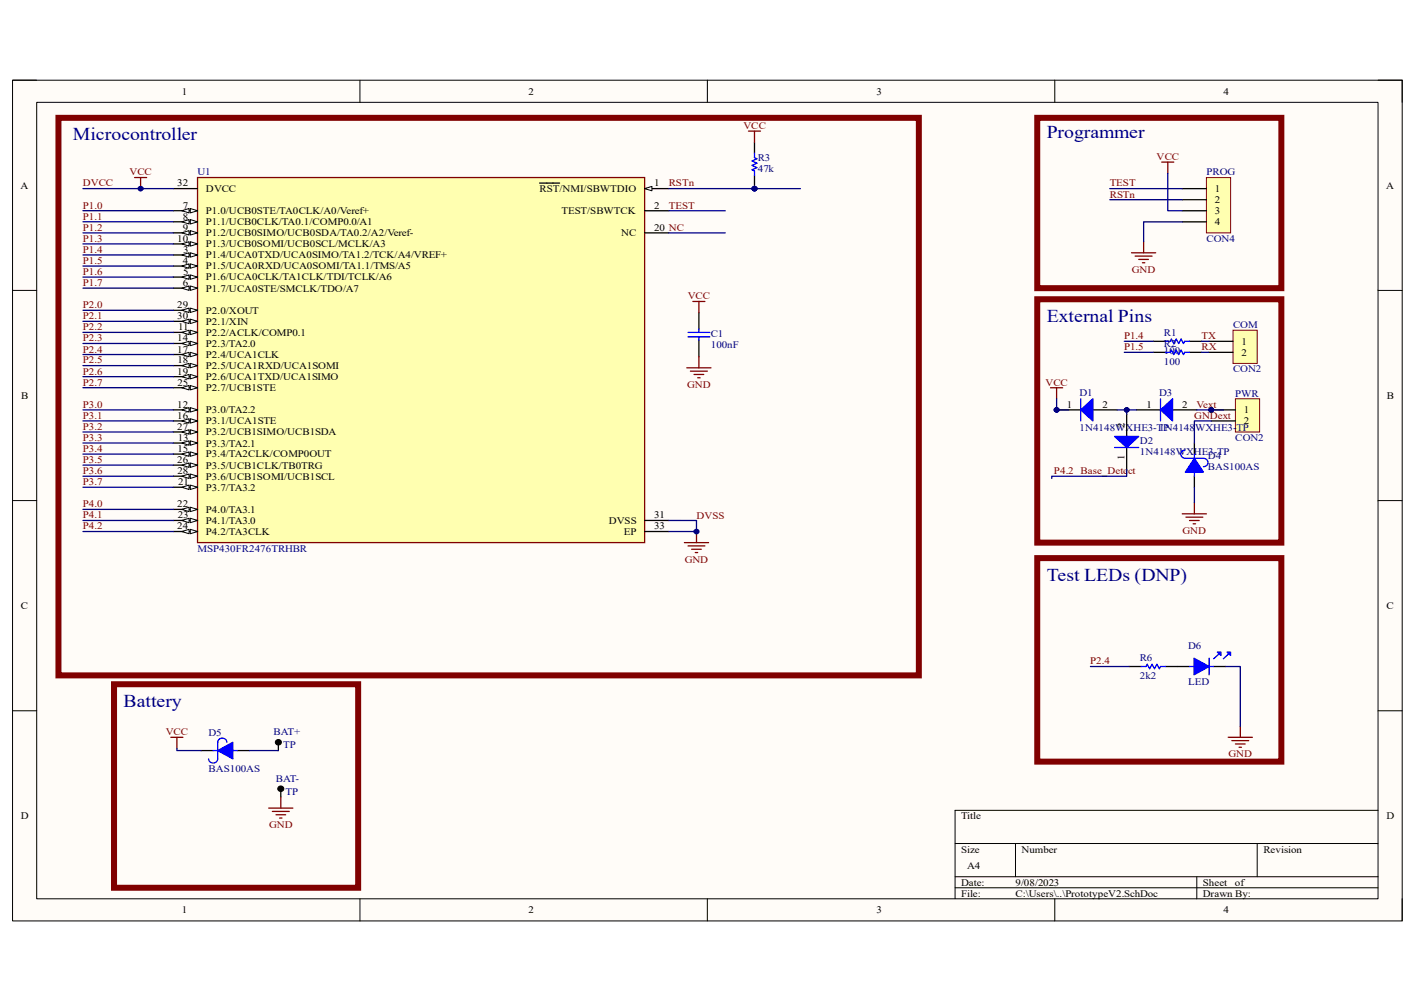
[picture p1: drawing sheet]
<svg xmlns="http://www.w3.org/2000/svg" width="297mm" height="210mm" viewBox="0 0 297 210" stroke-linecap="round" stroke-linejoin="round" font-family="sans-serif">
<path d="M2.6 16.8h291.7v176.4h-291.7z" fill-rule="evenodd" fill="#fffcf8"/>
<path d="M2.6 16.8h291.7v176.4h-291.7z" fill="none" stroke="#000" stroke-width=".21"/>
<path d="M7.7 21.5h281.6v167.1h-281.6z" fill-rule="evenodd" fill="#fffcf8"/>
<g fill="none" stroke="#000" stroke-width=".21">
<path d="M2.6 16.8h5.1M75.5 16.8v4.7M148.5 16.8v4.7M221.4 16.8v4.7M289.3 16.8h5v4.7M7.7 21.5h281.6v167.1h-281.6zM2.6 60.9h5.1M289.3 60.9h5M2.6 105h5.1M289.3 105h5M2.6 149.1h5.1M289.3 149.1h5"/>
<path d="M200.5 177h88.8M213.2 177v6.9M263.9 177v6.9M289.3 170h-88.8v18.6M75.6 188.6v4.6M148.5 188.6v4.6M200.5 183.9h88.8M200.5 186.3h88.8M221.4 188.6v4.6M251.2 183.9v4.7M294.3 188.6v4.6"/>
</g>
<path d="M41.5 37.3h93.8v76.5h-93.8z" fill-rule="evenodd" fill="#ffffb0"/>
<path d="M41.5 37.3h93.8v76.5h-93.8z" fill="none" stroke="#800000" stroke-width=".27"/>
<path d="M36.4 39.6h5.1M135.3 39.6h5.1" fill="none" stroke="#000" stroke-width=".27"/>
<path d="M135.3 39.6l1.5-.5v.9z" fill="#f8fcff"/>
<path d="M135.3 39.6l1.5-.5v.9z" fill="none" stroke="#000" stroke-width=".21"/>
<path d="M113.3 38.4h4.2M36.4 44.2h5.1M135.3 48.9h5.1M135.3 111.5h5.1" fill="none" stroke="#000" stroke-width=".27"/>
<path d="M39.9 43.7l1.6 .5-1.6 .5z" fill="#f8fcff"/>
<path d="M39.9 43.7l1.6 .5-1.6 .5z" fill="none" stroke="#000" stroke-width=".21"/>
<path d="M38.2 44.2l1.5-.5v1z" fill="#f8fcff"/>
<path d="M38.2 44.2l1.5-.5v1z" fill="none" stroke="#000" stroke-width=".21"/>
<path d="M36.4 46.5h5.1" fill="none" stroke="#000" stroke-width=".27"/>
<path d="M39.9 46.1l1.6 .4-1.6 .5z" fill="#f8fcff"/>
<path d="M39.9 46.1l1.6 .4-1.6 .5z" fill="none" stroke="#000" stroke-width=".21"/>
<path d="M38.2 46.5l1.5-.4v.9z" fill="#f8fcff"/>
<path d="M38.2 46.5l1.5-.4v.9z" fill="none" stroke="#000" stroke-width=".21"/>
<path d="M36.4 48.9h5.1" fill="none" stroke="#000" stroke-width=".27"/>
<path d="M39.9 48.4l1.6 .5-1.6 .4z" fill="#f8fcff"/>
<path d="M39.9 48.4l1.6 .5-1.6 .4z" fill="none" stroke="#000" stroke-width=".21"/>
<path d="M38.2 48.9l1.5-.5v.9z" fill="#f8fcff"/>
<path d="M38.2 48.9l1.5-.5v.9z" fill="none" stroke="#000" stroke-width=".21"/>
<path d="M36.4 51.2h5.1" fill="none" stroke="#000" stroke-width=".27"/>
<path d="M39.9 50.7l1.6 .5-1.6 .4z" fill="#f8fcff"/>
<path d="M39.9 50.7l1.6 .5-1.6 .4z" fill="none" stroke="#000" stroke-width=".21"/>
<path d="M38.2 51.2l1.5-.5v.9z" fill="#f8fcff"/>
<path d="M38.2 51.2l1.5-.5v.9z" fill="none" stroke="#000" stroke-width=".21"/>
<path d="M36.4 53.5h5.1" fill="none" stroke="#000" stroke-width=".27"/>
<path d="M39.9 53l1.6 .5-1.6 .5z" fill="#f8fcff"/>
<path d="M39.9 53l1.6 .5-1.6 .5z" fill="none" stroke="#000" stroke-width=".21"/>
<path d="M38.2 53.5l1.5-.5v1z" fill="#f8fcff"/>
<path d="M38.2 53.5l1.5-.5v1z" fill="none" stroke="#000" stroke-width=".21"/>
<path d="M36.4 55.8h5.1" fill="none" stroke="#000" stroke-width=".27"/>
<path d="M39.9 55.4l1.6 .4-1.6 .5z" fill="#f8fcff"/>
<path d="M39.9 55.4l1.6 .4-1.6 .5z" fill="none" stroke="#000" stroke-width=".21"/>
<path d="M38.2 55.8l1.5-.4v.9z" fill="#f8fcff"/>
<path d="M38.2 55.8l1.5-.4v.9z" fill="none" stroke="#000" stroke-width=".21"/>
<path d="M36.4 58.1h5.1" fill="none" stroke="#000" stroke-width=".27"/>
<path d="M39.9 57.7l1.6 .4-1.6 .5z" fill="#f8fcff"/>
<path d="M39.9 57.7l1.6 .4-1.6 .5z" fill="none" stroke="#000" stroke-width=".21"/>
<path d="M38.2 58.1l1.5-.4v.9z" fill="#f8fcff"/>
<path d="M38.2 58.1l1.5-.4v.9z" fill="none" stroke="#000" stroke-width=".21"/>
<path d="M36.4 60.5h5.1" fill="none" stroke="#000" stroke-width=".27"/>
<path d="M39.9 60l1.6 .5-1.6 .4z" fill="#f8fcff"/>
<path d="M39.9 60l1.6 .5-1.6 .4z" fill="none" stroke="#000" stroke-width=".21"/>
<path d="M38.2 60.5l1.5-.5v.9z" fill="#f8fcff"/>
<path d="M38.2 60.5l1.5-.5v.9z" fill="none" stroke="#000" stroke-width=".21"/>
<path d="M36.4 65.1h5.1" fill="none" stroke="#000" stroke-width=".27"/>
<path d="M39.9 64.6l1.6 .5-1.6 .5z" fill="#f8fcff"/>
<path d="M39.9 64.6l1.6 .5-1.6 .5z" fill="none" stroke="#000" stroke-width=".21"/>
<path d="M38.2 65.1l1.5-.5v1z" fill="#f8fcff"/>
<path d="M38.2 65.1l1.5-.5v1z" fill="none" stroke="#000" stroke-width=".21"/>
<path d="M36.4 67.4h5.1" fill="none" stroke="#000" stroke-width=".27"/>
<path d="M39.9 67l1.6 .4-1.6 .5z" fill="#f8fcff"/>
<path d="M39.9 67l1.6 .4-1.6 .5z" fill="none" stroke="#000" stroke-width=".21"/>
<path d="M38.2 67.4l1.5-.4v.9z" fill="#f8fcff"/>
<path d="M38.2 67.4l1.5-.4v.9z" fill="none" stroke="#000" stroke-width=".21"/>
<path d="M36.4 69.7h5.1" fill="none" stroke="#000" stroke-width=".27"/>
<path d="M39.9 69.3l1.6 .4-1.6 .5z" fill="#f8fcff"/>
<path d="M39.9 69.3l1.6 .4-1.6 .5z" fill="none" stroke="#000" stroke-width=".21"/>
<path d="M38.2 69.7l1.5-.4v.9z" fill="#f8fcff"/>
<path d="M38.2 69.7l1.5-.4v.9z" fill="none" stroke="#000" stroke-width=".21"/>
<path d="M36.4 72.1h5.1" fill="none" stroke="#000" stroke-width=".27"/>
<path d="M39.9 71.6l1.6 .5-1.6 .4z" fill="#f8fcff"/>
<path d="M39.9 71.6l1.6 .5-1.6 .4z" fill="none" stroke="#000" stroke-width=".21"/>
<path d="M38.2 72.1l1.5-.5v.9z" fill="#f8fcff"/>
<path d="M38.2 72.1l1.5-.5v.9z" fill="none" stroke="#000" stroke-width=".21"/>
<path d="M36.4 74.4h5.1" fill="none" stroke="#000" stroke-width=".27"/>
<path d="M39.9 73.9l1.6 .5-1.6 .4z" fill="#f8fcff"/>
<path d="M39.9 73.9l1.6 .5-1.6 .4z" fill="none" stroke="#000" stroke-width=".21"/>
<path d="M38.2 74.4l1.5-.5v.9z" fill="#f8fcff"/>
<path d="M38.2 74.4l1.5-.5v.9z" fill="none" stroke="#000" stroke-width=".21"/>
<path d="M36.4 76.7h5.1" fill="none" stroke="#000" stroke-width=".27"/>
<path d="M39.9 76.2l1.6 .5-1.6 .5z" fill="#f8fcff"/>
<path d="M39.9 76.2l1.6 .5-1.6 .5z" fill="none" stroke="#000" stroke-width=".21"/>
<path d="M38.2 76.7l1.5-.5v1z" fill="#f8fcff"/>
<path d="M38.2 76.7l1.5-.5v1z" fill="none" stroke="#000" stroke-width=".21"/>
<path d="M36.4 79h5.1" fill="none" stroke="#000" stroke-width=".27"/>
<path d="M39.9 78.6l1.6 .4-1.6 .5z" fill="#f8fcff"/>
<path d="M39.9 78.6l1.6 .4-1.6 .5z" fill="none" stroke="#000" stroke-width=".21"/>
<path d="M38.2 79l1.5-.4v.9z" fill="#f8fcff"/>
<path d="M38.2 79l1.5-.4v.9z" fill="none" stroke="#000" stroke-width=".21"/>
<path d="M36.4 81.3h5.1" fill="none" stroke="#000" stroke-width=".27"/>
<path d="M39.9 80.9l1.6 .4-1.6 .5z" fill="#f8fcff"/>
<path d="M39.9 80.9l1.6 .4-1.6 .5z" fill="none" stroke="#000" stroke-width=".21"/>
<path d="M38.2 81.3l1.5-.4v.9z" fill="#f8fcff"/>
<path d="M38.2 81.3l1.5-.4v.9z" fill="none" stroke="#000" stroke-width=".21"/>
<path d="M36.4 86h5.1" fill="none" stroke="#000" stroke-width=".27"/>
<path d="M39.9 85.5l1.6 .5-1.6 .5z" fill="#f8fcff"/>
<path d="M39.9 85.5l1.6 .5-1.6 .5z" fill="none" stroke="#000" stroke-width=".21"/>
<path d="M38.2 86l1.5-.5v1z" fill="#f8fcff"/>
<path d="M38.2 86l1.5-.5v1z" fill="none" stroke="#000" stroke-width=".21"/>
<path d="M36.4 88.3h5.1" fill="none" stroke="#000" stroke-width=".27"/>
<path d="M39.9 87.8l1.6 .5-1.6 .5z" fill="#f8fcff"/>
<path d="M39.9 87.8l1.6 .5-1.6 .5z" fill="none" stroke="#000" stroke-width=".21"/>
<path d="M38.2 88.3l1.5-.5v1z" fill="#f8fcff"/>
<path d="M38.2 88.3l1.5-.5v1z" fill="none" stroke="#000" stroke-width=".21"/>
<path d="M36.4 90.6h5.1" fill="none" stroke="#000" stroke-width=".27"/>
<path d="M39.9 90.2l1.6 .4-1.6 .5z" fill="#f8fcff"/>
<path d="M39.9 90.2l1.6 .4-1.6 .5z" fill="none" stroke="#000" stroke-width=".21"/>
<path d="M38.2 90.6l1.5-.4v.9z" fill="#f8fcff"/>
<path d="M38.2 90.6l1.5-.4v.9z" fill="none" stroke="#000" stroke-width=".21"/>
<path d="M36.4 92.9h5.1" fill="none" stroke="#000" stroke-width=".27"/>
<path d="M39.9 92.5l1.6 .4-1.6 .5z" fill="#f8fcff"/>
<path d="M39.9 92.5l1.6 .4-1.6 .5z" fill="none" stroke="#000" stroke-width=".21"/>
<path d="M38.2 92.9l1.5-.4v.9z" fill="#f8fcff"/>
<path d="M38.2 92.9l1.5-.4v.9z" fill="none" stroke="#000" stroke-width=".21"/>
<path d="M36.4 95.3h5.1" fill="none" stroke="#000" stroke-width=".27"/>
<path d="M39.9 94.8l1.6 .5-1.6 .4z" fill="#f8fcff"/>
<path d="M39.9 94.8l1.6 .5-1.6 .4z" fill="none" stroke="#000" stroke-width=".21"/>
<path d="M38.2 95.3l1.5-.5v.9z" fill="#f8fcff"/>
<path d="M38.2 95.3l1.5-.5v.9z" fill="none" stroke="#000" stroke-width=".21"/>
<path d="M36.4 97.6h5.1" fill="none" stroke="#000" stroke-width=".27"/>
<path d="M39.9 97.1l1.6 .5-1.6 .5z" fill="#f8fcff"/>
<path d="M39.9 97.1l1.6 .5-1.6 .5z" fill="none" stroke="#000" stroke-width=".21"/>
<path d="M38.2 97.6l1.5-.5v1z" fill="#f8fcff"/>
<path d="M38.2 97.6l1.5-.5v1z" fill="none" stroke="#000" stroke-width=".21"/>
<path d="M36.4 99.9h5.1" fill="none" stroke="#000" stroke-width=".27"/>
<path d="M39.9 99.4l1.6 .5-1.6 .5z" fill="#f8fcff"/>
<path d="M39.9 99.4l1.6 .5-1.6 .5z" fill="none" stroke="#000" stroke-width=".21"/>
<path d="M38.2 99.9l1.5-.5v1z" fill="#f8fcff"/>
<path d="M38.2 99.9l1.5-.5v1z" fill="none" stroke="#000" stroke-width=".21"/>
<path d="M36.4 102.2h5.1" fill="none" stroke="#000" stroke-width=".27"/>
<path d="M39.9 101.8l1.6 .4-1.6 .5z" fill="#f8fcff"/>
<path d="M39.9 101.8l1.6 .4-1.6 .5z" fill="none" stroke="#000" stroke-width=".21"/>
<path d="M38.2 102.2l1.5-.4v.9z" fill="#f8fcff"/>
<path d="M38.2 102.2l1.5-.4v.9z" fill="none" stroke="#000" stroke-width=".21"/>
<path d="M36.4 106.9h5.1" fill="none" stroke="#000" stroke-width=".27"/>
<path d="M39.9 106.4l1.6 .5-1.6 .4z" fill="#f8fcff"/>
<path d="M39.9 106.4l1.6 .5-1.6 .4z" fill="none" stroke="#000" stroke-width=".21"/>
<path d="M38.2 106.9l1.5-.5v.9z" fill="#f8fcff"/>
<path d="M38.2 106.9l1.5-.5v.9z" fill="none" stroke="#000" stroke-width=".21"/>
<path d="M36.4 109.2h5.1" fill="none" stroke="#000" stroke-width=".27"/>
<path d="M39.9 108.7l1.6 .5-1.6 .5z" fill="#f8fcff"/>
<path d="M39.9 108.7l1.6 .5-1.6 .5z" fill="none" stroke="#000" stroke-width=".21"/>
<path d="M38.2 109.2l1.5-.5v1z" fill="#f8fcff"/>
<path d="M38.2 109.2l1.5-.5v1z" fill="none" stroke="#000" stroke-width=".21"/>
<path d="M36.4 111.5h5.1" fill="none" stroke="#000" stroke-width=".27"/>
<path d="M39.9 111.1l1.6 .4-1.6 .5z" fill="#f8fcff"/>
<path d="M39.9 111.1l1.6 .4-1.6 .5z" fill="none" stroke="#000" stroke-width=".21"/>
<path d="M38.2 111.5l1.5-.4v.9z" fill="#f8fcff"/>
<path d="M38.2 111.5l1.5-.4v.9z" fill="none" stroke="#000" stroke-width=".21"/>
<path d="M135.3 44.2h5.1M135.3 109.2h5.1" fill="none" stroke="#000" stroke-width=".27"/>
<path d="M253.2 37.3h5.1v11.6h-5.1z" fill-rule="evenodd" fill="#ffffb0"/>
<path d="M253.2 37.3h5.1v11.6h-5.1z" fill="none" stroke="#800000" stroke-width=".21"/>
<path d="M248.2 39.6h5M248.2 41.9h5M248.2 44.2h5M248.2 46.5h5" fill="none" stroke="#000" stroke-width=".27"/>
<path d="M258.8 69.3h5.1v7h-5.1z" fill-rule="evenodd" fill="#ffffb0"/>
<path d="M258.8 69.3h5.1v7h-5.1z" fill="none" stroke="#800000" stroke-width=".21"/>
<path d="M253.7 71.6h5.1M253.7 73.9h5.1" fill="none" stroke="#000" stroke-width=".27"/>
<circle cx="254.2" cy="86" r=".49" fill="#000080"/>
<circle cx="254.2" cy="86" r=".49" fill="none" stroke="#000080" stroke-width=".21"/>
<path d="M259.3 83.7h5.1v6.9h-5.1z" fill-rule="evenodd" fill="#ffffb0"/>
<path d="M259.3 83.7h5.1v6.9h-5.1z" fill="none" stroke="#800000" stroke-width=".21"/>
<path d="M254.2 86h5.1" fill="none" stroke="#000" stroke-width=".27"/>
<circle cx="254.2" cy="86" r=".49" fill="#000080"/>
<circle cx="254.2" cy="86" r=".49" fill="none" stroke="#000080" stroke-width=".21"/>
<path d="M254.2 88.3h5.1" fill="none" stroke="#000" stroke-width=".27"/>
<path d="M143.7 113.8h5M144.4 114.5h3.6M145.2 115.2h2M145.9 115.9h.5M146.2 111.5v2.3" fill="none" stroke="#800000" stroke-width=".27"/>
<circle cx="146.2" cy="111.5" r=".49" fill="#000080"/>
<circle cx="146.2" cy="111.5" r=".49" fill="none" stroke="#000080" stroke-width=".21"/>
<path d="M28.2 37.3h2.6M29.5 37.3v2.3" fill="none" stroke="#800000" stroke-width=".27"/>
<circle cx="29.5" cy="39.6" r=".49" fill="#000080"/>
<circle cx="29.5" cy="39.6" r=".49" fill="none" stroke="#000080" stroke-width=".21"/>
<g fill="none" stroke="#800000" stroke-width=".27">
<path d="M157.1 27.5h2.5M158.4 27.5v2.3M243.9 34h2.5M245.1 34v2.3M237.5 53h5.1M238.3 53.7h3.5M239 54.4h2.1M239.8 55.1h.5M240 50.7v2.3M144.2 77.2h5M144.9 77.9h3.6M145.4 63.2h2.6"/>
<path d="M145.7 78.6h2M146.4 79.3h.6M146.7 63.2v2.4M146.7 74.9v2.3M220.5 81.4h2.6M221.8 81.4v2.3M248.2 107.8h5M248.9 108.5h3.6M249.7 109.2h2M250.4 109.9h.5M250.7 105.5v2.3"/>
</g>
<path d="M158.4 29.8v2.3M158.4 36.8v2.3M146.7 65.6v3.4M146.7 71.4v3.5M242.1 71.6h2.5M242.1 73.9h2.5M249.7 71.6h2.5M249.7 73.9h2.5M247.1 139.8h2.6M254.8 139.8h2.5" fill="none" stroke="#000" stroke-width=".27"/>
<path d="M158.4 32.1v1l.5 .2-1 .5 1 .4-1 .5 1 .5-1 .4 .5 .3v.9M144.4 70.7h4.6M144.4 69.7h4.6M146.7 69v.7M146.7 70.7v.7M244.6 71.6h1l.3-.5 .5 1 .5-1 .5 1 .5-1 .5 1 .3-.5h1M244.6 73.9h1l.3-.4 .5 .9 .5-.9 .5 .9 .5-.9 .5 .9 .3-.5h1M253.8 138.1v3.5" fill="none" stroke="#00f" stroke-width=".27"/>
<path d="M250.6 138.1l3.2 1.7-3.2 1.8z" fill="#00f"/>
<path d="M249.7 139.8h.9M250.6 138.1l3.2 1.7-3.2 1.8zM253.8 139.8h1M255.8 137.3l-1 .9M257.8 137.3l-1 .9" fill="none" stroke="#00f" stroke-width=".27"/>
<path d="M257.6 136.8h.7v.7z" fill="#00f"/>
<path d="M257.6 136.8h.7v.7z" fill="none" stroke="#00f" stroke-width=".27"/>
<path d="M255.5 136.8h.8v.7z" fill="#00f"/>
<path d="M239.5 139.8h1.1l.2-.4 .5 .9 .5-.9 .5 .9 .5-.9 .5 .9 .3-.5h1M255.5 136.8h.8v.7z" fill="none" stroke="#00f" stroke-width=".27"/>
<path d="M238.5 86h5.1M246.1 86h5.1M237 139.8h2.5M244.6 139.8h2.5M58.4 155.4v2.1M58.9 165.1v2.1" fill="none" stroke="#000" stroke-width=".27"/>
<path d="M35.9 154.7h2.5M37.1 154.7v2.3M257.8 154.7h5.1M258.6 155.4h3.5M259.3 156.1h2.1M260.1 156.8h.5M260.3 152.4v2.3M56.4 169.5h5.1M57.2 170.2h3.5M57.9 170.9h2.1M58.7 171.6h.5M58.9 167.2v2.3" fill="none" stroke="#800000" stroke-width=".27"/>
<path d="M12.3 24.7h180.6v117h-180.6zM217.7 24.7h51.3v35.8h-51.3zM217.7 62.8h51.3v51h-51.3zM217.7 117.1h51.3v42.7h-51.3zM23.9 143.6h51.3v42.7h-51.3z" fill="none" stroke="#800000" stroke-width="1.3"/>
<g fill="#000">
<circle cx="58.4" cy="155.8" r=".61"/>
<circle cx="58.9" cy="165.5" r=".61"/>
</g>
<g fill="none" stroke="#000" stroke-width=".21">
<circle cx="58.4" cy="155.8" r=".61"/>
<circle cx="58.9" cy="165.5" r=".61"/>
</g>
<path d="M243.6 86l2.5-2.3v4.6z" fill="#00f"/>
<path d="M243.6 86l2.5-2.3v4.6zM243.6 83.7v4.6" fill="none" stroke="#00f" stroke-width=".27"/>
<circle cx="221.8" cy="86" r=".49" fill="#000080"/>
<circle cx="221.8" cy="86" r=".49" fill="none" stroke="#000080" stroke-width=".21"/>
<path d="M221.8 86h5.1" fill="none" stroke="#000" stroke-width=".27"/>
<circle cx="221.8" cy="86" r=".49" fill="#000080"/>
<circle cx="221.8" cy="86" r=".49" fill="none" stroke="#000080" stroke-width=".21"/>
<path d="M229.4 86h5.1" fill="none" stroke="#000" stroke-width=".27"/>
<path d="M226.9 86l2.5-2.3v4.6z" fill="#00f"/>
<path d="M226.9 86l2.5-2.3v4.6zM226.9 83.7v4.6" fill="none" stroke="#00f" stroke-width=".27"/>
<path d="M236.5 86.9v4.7M236.5 93.9v4.6" fill="none" stroke="#000" stroke-width=".27"/>
<path d="M234 91.6h5l-2.5 2.3z" fill="#00f"/>
<path d="M234 91.6h5l-2.5 2.3zM234 93.9h5M45.7 155.7v3.5" fill="none" stroke="#00f" stroke-width=".27"/>
<path d="M42.2 157.5h2.5M49.8 157.5h2.5" fill="none" stroke="#000" stroke-width=".27"/>
<path d="M45.7 157.5l3.2-1.8v3.5z" fill="#00f"/>
<path d="M248.8 96.2h3.8M43.8 159.2a.96 .96 0 0 0 .9 .9 .96 .96 0 0 0 1-.9M44.7 157.5h1M45.7 157.5l3.2-1.8v3.5zM45.7 155.7a.96 .96 0 0 1 1-.8 .96 .96 0 0 1 .9 .8M48.9 157.5h.9" fill="none" stroke="#00f" stroke-width=".27"/>
<path d="M250.7 93v2.3M250.7 99.9v2.3" fill="none" stroke="#000" stroke-width=".27"/>
<path d="M250.7 96.2l1.9 2.9h-3.8z" fill="#00f"/>
<path d="M248.8 94.4a.88 .88 0 0 0-1 .9 .88 .88 0 0 0 1 .9M250.7 96.2l1.9 2.9h-3.8zM250.7 95.3v.9M250.7 99.1v.8M252.6 96.2a.88 .88 0 0 1 1 .8 .88 .88 0 0 1-1 .9" fill="none" stroke="#00f" stroke-width=".27"/>
<path d="M17.4 39.6h19M140.4 44.2h11.8M140.4 48.9h11.8" fill="none" stroke="#000080" stroke-width=".27"/>
<circle cx="29.5" cy="39.6" r=".49" fill="#000080"/>
<circle cx="29.5" cy="39.6" r=".49" fill="none" stroke="#000080" stroke-width=".21"/>
<g fill="none" stroke="#000080" stroke-width=".27">
<path d="M17.4 44.2h19M17.4 46.5h19M17.4 48.9h19M17.4 51.2h19M17.4 53.5h19M17.4 55.8h19M17.4 58.1h19M17.4 60.5h19M17.4 65.1h19M17.4 67.4h19M17.4 69.7h19M17.4 72.1h19"/>
<path d="M17.4 74.4h19M17.4 76.7h19M17.4 79h19M17.4 81.3h19M17.4 86h19M17.4 88.3h19M17.4 90.6h19M17.4 92.9h19M17.4 95.3h19M17.4 97.6h19M17.4 99.9h19M17.4 102.2h19"/>
<path d="M17.4 106.9h19M17.4 109.2h19M17.4 111.5h19M140.4 109.2h5.8v2.3h-5.8"/>
</g>
<circle cx="146.2" cy="111.5" r=".49" fill="#000080"/>
<circle cx="146.2" cy="111.5" r=".49" fill="none" stroke="#000080" stroke-width=".21"/>
<path d="M236 71.6h6.1M236 73.9h6.1M236.5 86v.9" fill="none" stroke="#000080" stroke-width=".27"/>
<circle cx="236.5" cy="86" r=".49" fill="#000080"/>
<circle cx="236.5" cy="86" r=".49" fill="none" stroke="#000080" stroke-width=".21"/>
<path d="M221.8 83.7v2.3h2.5" fill="none" stroke="#000080" stroke-width=".27"/>
<circle cx="221.8" cy="86" r=".49" fill="#000080"/>
<circle cx="221.8" cy="86" r=".49" fill="none" stroke="#000080" stroke-width=".21"/>
<path d="M140.4 39.6h18" fill="none" stroke="#000080" stroke-width=".27"/>
<circle cx="158.3" cy="39.6" r=".49" fill="#000080"/>
<circle cx="158.3" cy="39.6" r=".49" fill="none" stroke="#000080" stroke-width=".21"/>
<path d="M158.4 39.6v.4" fill="none" stroke="#000080" stroke-width=".27"/>
<circle cx="158.3" cy="39.6" r=".49" fill="#000080"/>
<circle cx="158.3" cy="39.6" r=".49" fill="none" stroke="#000080" stroke-width=".21"/>
<path d="M158.4 39.1v.5" fill="none" stroke="#000080" stroke-width=".27"/>
<circle cx="158.3" cy="39.6" r=".49" fill="#000080"/>
<circle cx="158.3" cy="39.6" r=".49" fill="none" stroke="#000080" stroke-width=".21"/>
<path d="M158.4 39.6h9.6" fill="none" stroke="#000080" stroke-width=".27"/>
<circle cx="158.3" cy="39.6" r=".49" fill="#000080"/>
<circle cx="158.3" cy="39.6" r=".49" fill="none" stroke="#000080" stroke-width=".21"/>
<circle cx="158.3" cy="39.6" r=".49" fill="#000080"/>
<circle cx="158.3" cy="39.6" r=".49" fill="none" stroke="#000080" stroke-width=".21"/>
<path d="M232.9 39.6h15.3M232.9 41.9h15.3M252.2 71.6h1.5M252.2 73.9h1.5M234.5 86h4M228.9 139.8h8.1" fill="none" stroke="#000080" stroke-width=".27"/>
<circle cx="236.5" cy="86" r=".49" fill="#000080"/>
<circle cx="236.5" cy="86" r=".49" fill="none" stroke="#000080" stroke-width=".21"/>
<path d="M236.5 98.5v1.4h-15.7v.5M251.2 86h5.6" fill="none" stroke="#000080" stroke-width=".27"/>
<circle cx="254.2" cy="86" r=".49" fill="#000080"/>
<circle cx="254.2" cy="86" r=".49" fill="none" stroke="#000080" stroke-width=".21"/>
<path d="M245.1 36.3v7.9h3.1M248.2 46.5h-8.2v4.2M254.2 88.3h-3.5v4.7M250.7 102.2v3.3M257.3 139.8h3v12.6M37.1 157v.5h5.1M52.3 157.5h6.1" fill="none" stroke="#000080" stroke-width=".27"/>
<g font-size="3.8" fill="#000080">
<text x="15.3" y="29.5">Microcontroller</text>
<text x="219.7" y="29">Programmer</text>
<text x="219.7" y="67.6">External Pins</text>
<text x="219.7" y="121.9">Test LEDs (DNP)</text>
<text x="25.9" y="148.3">Battery</text>
</g>
<g font-size="2.1">
<text x="38.2" y="19.9">1</text>
<text x="111" y="19.9">2</text>
<text x="184" y="19.9">3</text>
<text x="256.8" y="19.9">4</text>
<text x="4.3" y="39.6">A</text>
<text x="37.2" y="39.1">32</text>
<text x="43.2" y="40.3">DVCC</text>
<text x="113.2" y="40.3">RST/NMI/SBWTDIO</text>
<text x="137.3" y="39.1">1</text>
<text x="255" y="40.3">1</text>
<text x="291" y="39.6">A</text>
<text x="38.4" y="43.8">7</text>
<text x="38.4" y="46.1">8</text>
<text x="43.2" y="44.9">P1.0/UCB0STE/TA0CLK/A0/Veref+</text>
<text x="43.2" y="47.3">P1.1/UCB0CLK/TA0.1/COMP0.0/A1</text>
<text x="117.9" y="44.9">TEST/SBWTCK</text>
<text x="137.3" y="43.8">2</text>
<text x="255" y="42.6">2</text>
<text x="255" y="44.9">3</text>
<text x="255" y="47.3">4</text>
<text x="37.2" y="50.7">10</text>
<text x="38.4" y="48.4">9</text>
<text x="38.5" y="53.1">3</text>
<text x="43.2" y="49.6">P1.2/UCB0SIMO/UCB0SDA/TA0.2/A2/Veref-</text>
<text x="43.2" y="51.9">P1.3/UCB0SOMI/UCB0SCL/MCLK/A3</text>
<text x="130.4" y="49.6">NC</text>
<text x="137.3" y="48.4">20 NC</text>
<text x="38.4" y="55.4">4</text>
<text x="38.4" y="57.7">5</text>
<text x="43.2" y="54.2">P1.4/UCA0TXD/UCA0SIMO/TA1.2/TCK/A4/VREF+</text>
<text x="43.2" y="56.5">P1.5/UCA0RXD/UCA0SOMI/TA1.1/TMS/A5</text>
<text x="43.2" y="58.8">P1.6/UCA0CLK/TA1CLK/TDI/TCLK/A6</text>
<text x="37.2" y="64.6">29</text>
<text x="38.4" y="60">6</text>
<text x="43.2" y="61.2">P1.7/UCA0STE/SMCLK/TDO/A7</text>
<text x="43.2" y="65.8">P2.0/XOUT</text>
<text x="37.2" y="67">30</text>
<text x="37.2" y="71.6">14</text>
<text x="37.4" y="69.3">11</text>
<text x="43.2" y="68.2">P2.1/XIN</text>
<text x="43.2" y="70.4">P2.2/ACLK/COMP0.1</text>
<text x="37.2" y="74">17</text>
<text x="37.3" y="76.2">18</text>
<text x="43.2" y="72.8">P2.3/TA2.0</text>
<text x="43.2" y="75.1">P2.4/UCA1CLK</text>
<text x="43.2" y="77.4">P2.5/UCA1RXD/UCA1SOMI</text>
<text x="260.6" y="72.3">1</text>
<text x="260.6" y="74.6">2</text>
<text x="4.4" y="83.7">B</text>
<text x="37.2" y="78.6">19</text>
<text x="37.3" y="80.9">25</text>
<text x="43.2" y="79.8">P2.6/UCA1TXD/UCA1SIMO</text>
<text x="43.2" y="82">P2.7/UCB1STE</text>
<text x="291.1" y="83.7">B</text>
<text x="37.2" y="85.6">12</text>
<text x="37.2" y="87.8">16</text>
<text x="43.2" y="86.7">P3.0/TA2.2</text>
<text x="43.2" y="89">P3.1/UCA1STE</text>
<text x="223.9" y="85.6">1</text>
<text x="231.4" y="85.6">2</text>
<text x="236" y="89.7" transform="rotate(-90 236 89.7)">2</text>
<text x="240.7" y="85.6">1</text>
<text x="248.2" y="85.6">2</text>
<text x="261.1" y="86.7">1</text>
<text x="261.1" y="89">2</text>
<text x="37.2" y="90.2">27</text>
<text x="37.3" y="94.8">15</text>
<text x="37.3" y="92.5">13</text>
<text x="43.2" y="91.4">P3.2/UCB1SIMO/UCB1SDA</text>
<text x="43.2" y="93.7">P3.3/TA2.1</text>
<text x="43.2" y="96">P3.4/TA2CLK/COMP0OUT</text>
<text x="37.2" y="97.2">26</text>
<text x="37.3" y="99.5">28</text>
<text x="37.4" y="101.8">21</text>
<text x="43.2" y="98.3">P3.5/UCB1CLK/TB0TRG</text>
<text x="43.2" y="100.6">P3.6/UCB1SOMI/UCB1SCL</text>
<text x="236" y="96.6" transform="rotate(-90 236 96.6)">1</text>
<text x="37.2" y="106.4">22</text>
<text x="43.2" y="103">P3.7/TA3.2</text>
<text x="43.2" y="107.6">P4.0/TA3.1</text>
<text x="37.2" y="111.1">24</text>
<text x="37.3" y="108.8">23</text>
<text x="43.2" y="109.9">P4.1/TA3.0</text>
<text x="43.2" y="112.2">P4.2/TA3CLK</text>
<text x="127.8" y="109.9">DVSS</text>
<text x="130.9" y="112.2">EP</text>
<text x="137.3" y="111.1">33</text>
<text x="137.3" y="108.8">31</text>
<text x="4.4" y="127.8">C</text>
<text x="291" y="127.8">C</text>
<text x="4.4" y="171.9">D</text>
<text x="201.7" y="171.9">Title</text>
<text x="291" y="171.9">D</text>
<text x="201.7" y="178.9">Size</text>
<text x="214.4" y="178.9">Number</text>
<text x="265.2" y="178.9">Revision</text>
<text x="201.7" y="185.8">Date:</text>
<text x="203" y="182.3">A4</text>
<text x="213.1" y="185.8">9/08/2023</text>
<text x="252.5" y="185.8">Sheet</text>
<text x="259.2" y="185.8">of</text>
<text x="38.2" y="191.6">1</text>
<text x="111" y="191.6">2</text>
<text x="184" y="191.6">3</text>
<text x="201.7" y="188.1">File:</text>
<text x="213.1" y="188.1">C:\Users\..\PrototypeV2.SchDoc</text>
<text x="252.5" y="188.1">Drawn By:</text>
<text x="256.8" y="191.6">4</text>
</g>
<g font-size="2.1" fill="#800000">
<text x="156" y="27.1">VCC</text>
<text x="242.8" y="33.6">VCC</text>
<text x="17.4" y="39.1">DVCC</text>
<text x="27.2" y="36.8">VCC</text>
<text x="140.4" y="39.1">RSTn</text>
<text x="233" y="39.1">TEST</text>
<text x="233" y="41.4">RSTn</text>
<text x="17.4" y="43.8">P1.0</text>
<text x="17.4" y="46.1">P1.1</text>
<text x="140.4" y="43.8">TEST</text>
<text x="17.4" y="48.4">P1.2</text>
<text x="17.4" y="50.7">P1.3</text>
<text x="17.4" y="53.1">P1.4</text>
<text x="17.4" y="55.4">P1.5</text>
<text x="17.4" y="57.7">P1.6</text>
<text x="237.6" y="57.2">GND</text>
<text x="17.4" y="60">P1.7</text>
<text x="17.4" y="64.6">P2.0</text>
<text x="144.4" y="62.8">VCC</text>
<text x="17.4" y="67">P2.1</text>
<text x="17.4" y="69.3">P2.2</text>
<text x="17.4" y="71.6">P2.3</text>
<text x="236" y="71.2">P1.4</text>
<text x="252.2" y="71.2">TX</text>
<text x="17.4" y="74">P2.4</text>
<text x="17.4" y="76.2">P2.5</text>
<text x="236" y="73.5">P1.5</text>
<text x="252.2" y="73.5">RX</text>
<text x="17.4" y="78.6">P2.6</text>
<text x="17.4" y="80.9">P2.7</text>
<text x="144.3" y="81.4">GND</text>
<text x="219.5" y="80.9">VCC</text>
<text x="17.4" y="85.6">P3.0</text>
<text x="17.4" y="87.8">P3.1</text>
<text x="250.7" y="87.8">GNDext</text>
<text x="251.2" y="85.6">Vext</text>
<text x="17.4" y="90.2">P3.2</text>
<text x="17.4" y="92.5">P3.3</text>
<text x="17.4" y="94.8">P3.4</text>
<text x="17.4" y="97.2">P3.5</text>
<text x="17.4" y="99.5">P3.6</text>
<text x="17.4" y="101.8">P3.7</text>
<text x="221.2" y="99.5">P4.2</text>
<text x="226.8" y="99.5">Base_Detect</text>
<text x="17.4" y="106.4">P4.0</text>
<text x="17.4" y="108.8">P4.1</text>
<text x="17.4" y="111.1">P4.2</text>
<text x="146.2" y="108.8">DVSS</text>
<text x="248.2" y="112">GND</text>
<text x="143.7" y="118">GND</text>
<text x="228.9" y="139.4">P2.4</text>
<text x="34.8" y="154.2">VCC</text>
<text x="257.8" y="158.9">GND</text>
<text x="56.5" y="173.7">GND</text>
</g>
<g font-size="2.1" fill="#000080">
<text x="159.1" y="33.8">R3</text>
<text x="41.4" y="36.8">U1</text>
<text x="159.1" y="36.1">47k</text>
<text x="253.2" y="36.8">PROG</text>
<text x="253.2" y="50.7">CON4</text>
<text x="149.2" y="70.7">C1</text>
<text x="244.3" y="70.4">R1</text>
<text x="258.8" y="68.8">COM</text>
<text x="149.2" y="73">100nF</text>
<text x="244.3" y="74.2">100</text>
<text x="244.3" y="72.8">R2</text>
<text x="244.3" y="76.5">100</text>
<text x="226.6" y="83">D1</text>
<text x="243.3" y="83">D3</text>
<text x="258.8" y="78.1">CON2</text>
<text x="259.3" y="83.2">PWR</text>
<text x="226.6" y="90.4">1N4148WXHE3-TP</text>
<text x="239.3" y="93.2">D2</text>
<text x="239.3" y="95.5">1N4148WXHE3-TP</text>
<text x="243.3" y="90.4">1N4148WXHE3-TP</text>
<text x="259.3" y="92.5">CON2</text>
<text x="253.5" y="96.3">D4</text>
<text x="253.5" y="98.6">BAS100AS</text>
<text x="41.4" y="115.7">MSP430FR2476TRHBR</text>
<text x="249.4" y="136.1">D6</text>
<text x="239.3" y="138.7">R6</text>
<text x="239.3" y="142.4">2k2</text>
<text x="249.4" y="143.7">LED</text>
<text x="43.8" y="154.4">D5</text>
<text x="57.4" y="154.2">BAT+</text>
<text x="43.8" y="162">BAS100AS</text>
<text x="59.4" y="157">TP</text>
<text x="57.9" y="164">BAT-</text>
<text x="59.9" y="166.8">TP</text>
</g>
</svg>
